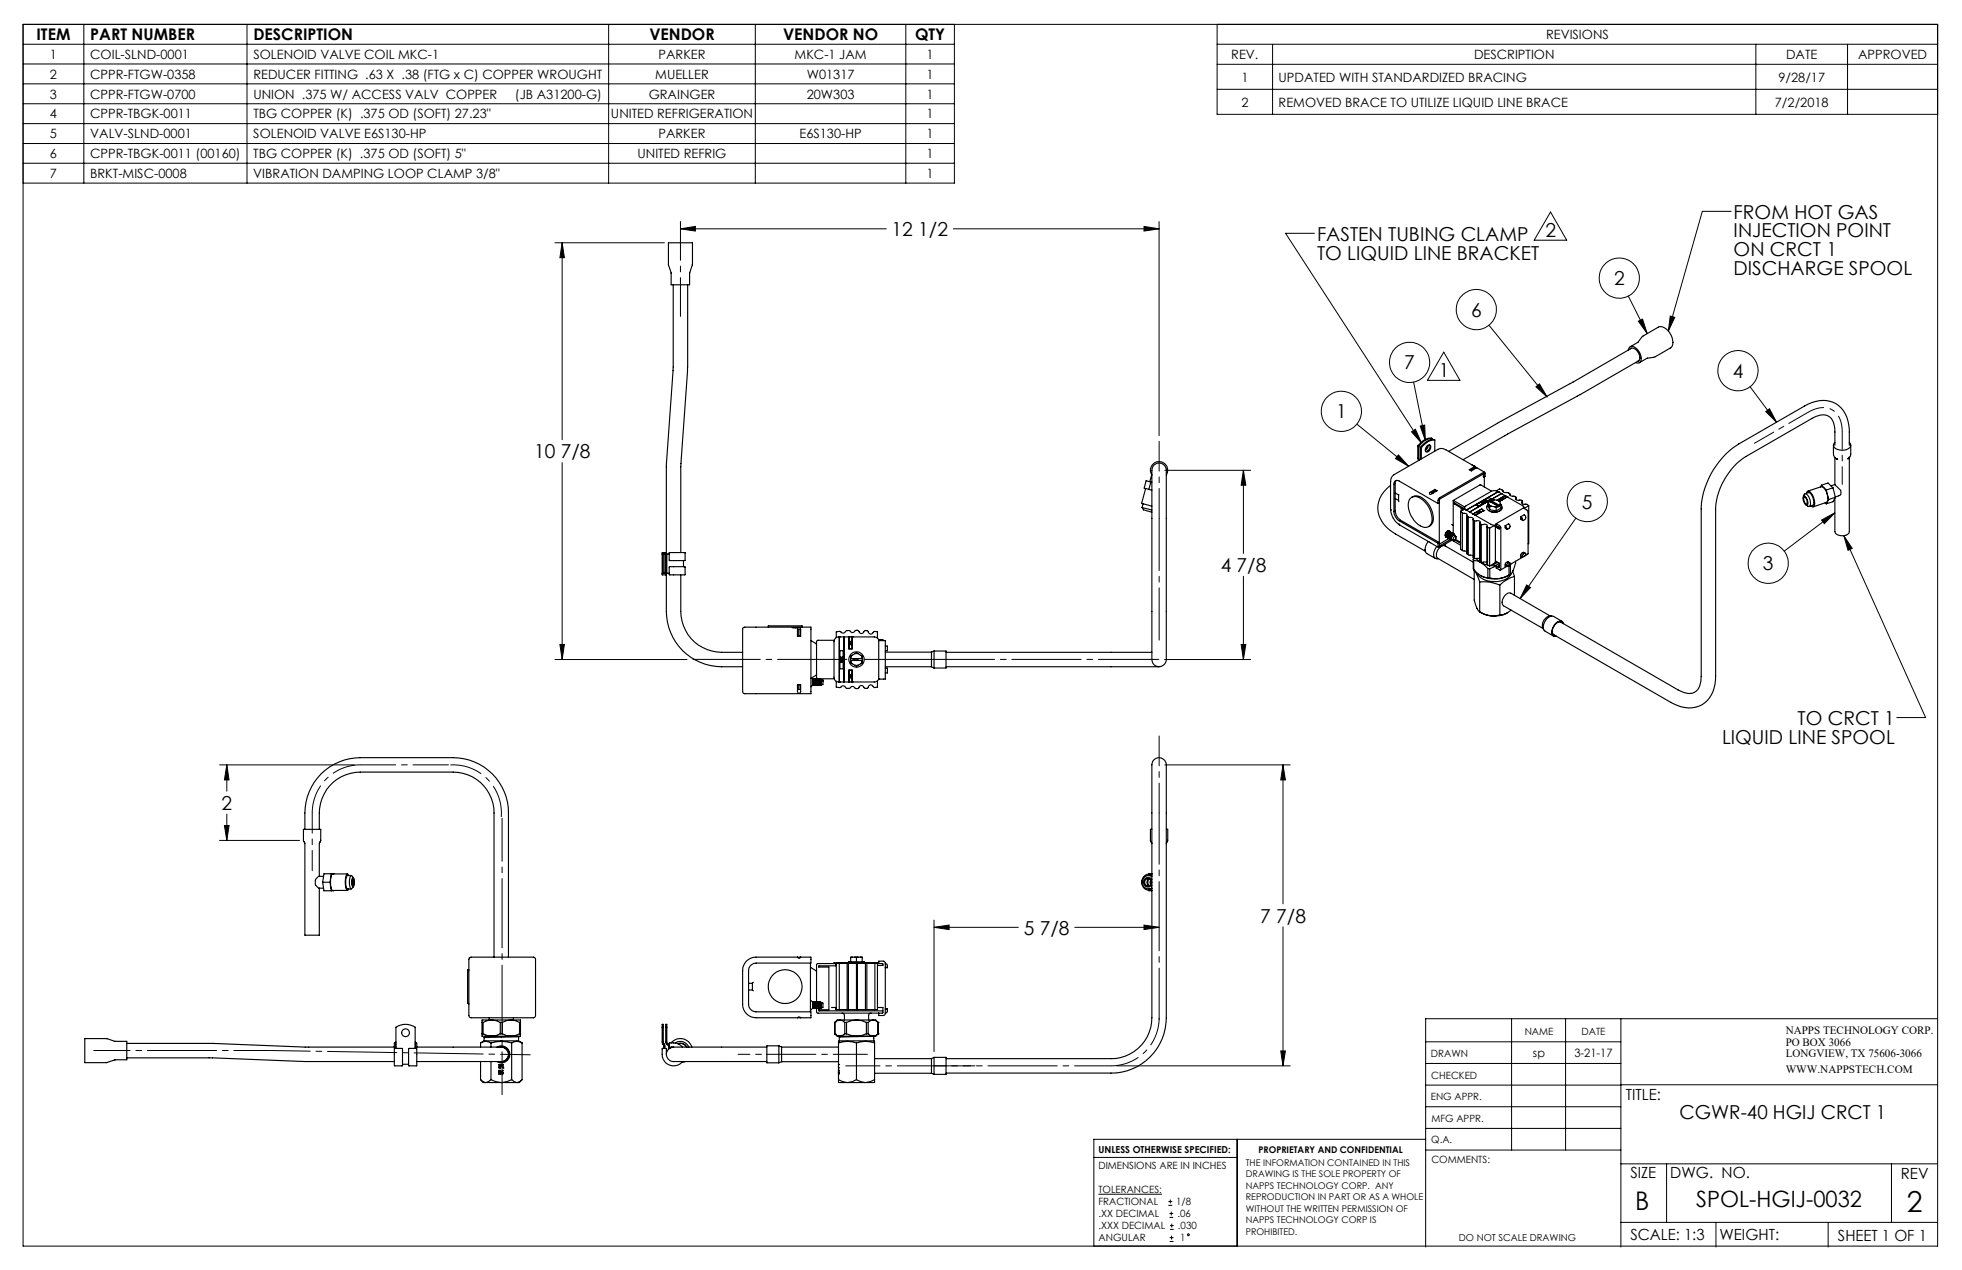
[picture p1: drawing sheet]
<svg xmlns="http://www.w3.org/2000/svg" width="432mm" height="279mm" viewBox="0 0 432 279" stroke-linecap="round" stroke-linejoin="round" font-family="sans-serif">
<g fill="none" stroke="#000" stroke-width=".22">
<path d="M5.1 9.7h204.9M5.1 14.1h204.9M5.1 18.5h204.9M5.1 5.4h421.3v268.7h-421.3zM18.5 5.4v34.9M54.4 5.4v34.9M133.9 5.4v34.9M166.2 5.4v34.9M199.4 5.4v34.9M210 5.4v34.9h-204.9M267.9 5.4v19.8h158.5M267.9 9.7h158.5"/>
<path d="M267.9 19.6h158.5M267.9 14.1h158.5M280.1 9.7v15.5M386.4 9.7v15.5M406.6 9.7v15.5M5.1 22.8h204.9M5.1 27.2h204.9M5.1 31.6h204.9M5.1 35.9h204.9M122.1 53.4h24.1M123.7 53.4l.5 3.3h-1zM123.7 53.4v43.3"/>
<path d="M149.8 50.3h45.3M149.8 50.3l3.2-.5v1zM209.8 50.3h45.3M251.8 49.8l3.3 .5-3.3 .5zM255.1 48.8v47M289.3 51.3h-6.4l30 46.2M341.2 46.6l3.6 6.2h-7.2zM381 46.5h-6.4l-7.4 26.3M317.7 77.5l3.6 6.2h-7.2zM327.7 71.5l12.8 15.8M358.4 65.1l4.1 8.3M360.6 70.7l.9-.5 1 3.2z"/>
<path d="M367.6 69.5l1 .3-1.4 3zM298.6 93.3l11.4 9.3M310.7 95l.8-.6 1.4 3.1zM311.1 84.1l2.6 12.8M312.6 93.7l.9-.2 .2 3.4zM338 85.1l.8-.6 1.7 2.8zM385.2 85.1l5.8 7.8M388.6 90.6l.8-.7 1.6 3zM123.7 101.8v43.3M256.4 103.5h18.8M273.6 103.5v18.2M273.6 103.5l.6 3.3h-1z"/>
<path d="M307.8 100.1l2.2 2.5-2.9-1.7zM346.8 114l-12.3 17.7M400.9 114.4l2.9-1.6-2.3 2.4zM403.8 112.8l-11.1 8.4M405.8 117.9l1.8 2.7-.9 .5zM405.8 117.9l18 40h-6.4M273.6 126.8v18.3M336 128.7l.8 .6-2.3 2.4zM122.1 145.1h29.1M123.2 141.8h1l-.5 3.3zM256.3 145.1h18.9M273.2 141.8h1l-.6 3.3z"/>
<path d="M48.3 168.3h29.7M49.9 168.3l.5 3.3h-1zM49.9 168.3v5.8M49.9 179.1v5.8M256.4 168.3h27.6M282.4 168.3v30.6M282.4 168.3l.5 3.3h-1zM48.3 184.9h17.6M49.4 181.6h1l-.5 3.3zM205.6 202.4v29M205.6 204h18.5M205.6 204l3.3-.5v1z"/>
<path d="M236.5 204h18.6M251.8 203.5l3.3 .5-3.3 .5zM282.4 203.9v30.6M245.8 234.5h38.2M281.9 231.2h1l-.5 3.3zM313.8 238.7h42.9M313.8 234h42.9M313.8 229.2h42.9M332.7 224.1v28.9M344.6 224.1v28.9M356.7 224.1v50.3M356.7 238.7h69.7"/>
<path d="M426.4 224.1h-112.6v50.3M240.7 254.6h31.6M272.3 250.6v23.5M313.8 250.6h-73.1v23.5M313.8 253h42.9M313.8 243.5h42.9M313.8 248.2h42.9M356.7 256h69.7M366.8 256v12.9M416.3 256v12.9M241.7 262.7h14M257.1 265.2h.9"/>
<path d="M257.1 264.3h.9M257.4 267.8h.8M257.4 267h.8M257.4 273.1h.9M257.4 272.3h.9M257.5 270.5h.8M257.5 269.6h.8M257.6 263.9v.9M257.8 266.6v.8M257.8 271.9v.8M257.9 269.2v.9M356.7 268.9h69.7"/>
<path d="M377.6 268.9v5.5M402.3 268.9v5.5"/>
<circle cx="310.2" cy="79.7" r="4.4"/>
<circle cx="324.9" cy="68.1" r="4.4"/>
<circle cx="356.4" cy="61.2" r="4.4"/>
<circle cx="295.2" cy="90.5" r="4.4"/>
<circle cx="382.5" cy="81.5" r="4.4"/>
<circle cx="349.3" cy="110.4" r="4.4"/>
<circle cx="389.2" cy="123.9" r="4.4"/>
<circle cx="261.6" cy="271.7" r=".21"/>
</g>
<path d="M79.3 168.3a10.6 10.6 0 0 0-10.6 10.6M244.5 234.5a10.6 10.6 0 0 0 10.6-10.6" fill="none" stroke="#000" stroke-width=".22" stroke-dasharray="15.2 1.3 1.3 1.3" stroke-dashoffset="8.8" stroke-linecap="butt"/>
<path d="M405.4 95a4.9 4.9 0 0 0-2.9-5.2l-1.1-.1-1.2 .1-2.2 .9" fill="none" stroke="#000" stroke-width=".22" stroke-dasharray="15.2 1.3 1.3 1.3" stroke-dashoffset="11.6" stroke-linecap="butt"/>
<path d="M59.6 231.1h-.1" fill="none" stroke="#000" stroke-width=".22" stroke-dasharray="15.2 1.3 1.3 1.3" stroke-linecap="butt"/>
<path d="M110.3 179.8a10.6 10.6 0 0 0-11.2-11.5" fill="none" stroke="#000" stroke-width=".22" stroke-dasharray="15.2 1.3 1.3 1.3" stroke-dashoffset="8.1" stroke-linecap="butt"/>
<path d="M255.1 178.9v45.4" fill="none" stroke="#000" stroke-width=".22" stroke-dasharray="15.2 1.3 1.3 1.3" stroke-dashoffset="4"/>
<path d="M255.1 97.1v16.9M255.1 161.9v17M116.7 232.1l-16.9-.3" fill="none" stroke="#000" stroke-width=".22" stroke-dasharray="15.2 1.3 1.3 1.3" stroke-dashoffset="8.7"/>
<path d="M172 231.9h18.9M205 234.5h-18.9" fill="none" stroke="#000" stroke-width=".22" stroke-dasharray="15.2 1.3 1.3 1.3" stroke-dashoffset="7.7"/>
<path d="M205.6 145.1h-.6M171.4 231.9h.6M205.6 234.5h-.6" fill="none" stroke="#000" stroke-width=".22" stroke-dasharray="15.2 1.3 1.3 1.3"/>
<path d="M162.5 231.9h8.9M214.6 234.5h-9" fill="none" stroke="#000" stroke-width=".22" stroke-dasharray="15.2 1.3 1.3 1.3" stroke-dashoffset="12.6"/>
<path d="M20.6 231.1h38.9M205.6 234.5h38.9" fill="none" stroke="#000" stroke-width=".22" stroke-dasharray="15.2 1.3 1.3 1.3" stroke-dashoffset="7.2"/>
<path d="M255.1 114v26.8" fill="none" stroke="#000" stroke-width=".22" stroke-dasharray="15.2 1.3 1.3 1.3" stroke-dashoffset="3.7"/>
<path d="M205 145.1h-52.5" fill="none" stroke="#000" stroke-width=".22" stroke-dasharray="15.2 1.3 1.3 1.3" stroke-dashoffset=".4"/>
<path d="M255 145.1h-49.4" fill="none" stroke="#000" stroke-width=".22" stroke-dasharray="15.2 1.3 1.3 1.3" stroke-dashoffset="1.9"/>
<path d="M149.8 48.7v20.9" fill="none" stroke="#000" stroke-width=".22" stroke-dasharray="15.2 1.3 1.3 1.3" stroke-dashoffset="6.7"/>
<path d="M405.4 106.5v-11.5" fill="none" stroke="#000" stroke-width=".22" stroke-dasharray="15.2 1.3 1.3 1.3" stroke-dashoffset="11.4"/>
<path d="M398 90.7l-11.9 6.8" fill="none" stroke="#000" stroke-width=".22" stroke-dasharray="15.2 1.3 1.3 1.3" stroke-dashoffset="10.3"/>
<path d="M68.7 191.6v-12.7" fill="none" stroke="#000" stroke-width=".22" stroke-dasharray="15.2 1.3 1.3 1.3" stroke-dashoffset="10.8"/>
<path d="M79.3 168.3h19.4" fill="none" stroke="#000" stroke-width=".22" stroke-dasharray="15.2 1.3 1.3 1.3" stroke-dashoffset="7.4"/>
<path d="M59.6 231.1l40.2 .7" fill="none" stroke="#000" stroke-width=".22" stroke-dasharray="15.2 1.3 1.3 1.3" stroke-dashoffset="6.6"/>
<path d="M110.5 240.8v-60.8" fill="none" stroke="#000" stroke-width=".22" stroke-dasharray="15.2 1.3 1.3 1.3" stroke-dashoffset="5.8"/>
<g fill="#000">
<path d="M360.6 70.7l.9-.5 1 3.2zM338 85.1l.8-.6 1.7 2.8zM336 128.7l.8 .6-2.3 2.4zM388.6 90.6l.8-.7 1.6 3zM400.9 114.4l2.9-1.6-2.3 2.4zM307.8 100.1l2.2 2.5-2.9-1.7zM367.6 69.5l1 .3-1.4 3zM405.8 117.9l1.8 2.7-.9 .5zM312.6 93.7l.9-.2 .2 3.4zM310.7 95l.8-.6 1.4 3.1z"/>
<path d="M282.4 168.3l.5 3.3h-1zM281.9 231.2h1l-.5 3.3zM251.8 203.5l3.3 .5-3.3 .5zM205.6 204l3.3-.5v1zM149.8 50.3l3.2-.5v1zM251.8 49.8l3.3 .5-3.3 .5zM273.6 103.5l.6 3.3h-1zM273.2 141.8h1l-.6 3.3zM123.7 53.4l.5 3.3h-1zM123.2 141.8h1l-.5 3.3zM49.9 168.3l.5 3.3h-1zM49.4 181.6h1l-.5 3.3z"/>
</g>
<g fill="none" stroke="#000" stroke-width=".25">
<path d="M147.1 53.4h5.3v4.7l-.6 1.9v2.7h-4.1v-2.7l-.6-1.7zM148.2 62.7v18.1l-1.6 21.6v19.5M151.3 62.7v19l-1.5 21v18.9M358.4 77v-.2a.87 .87 0 0 1 .7-.6 .87 .87 0 0 1 .8 .3 2.69 2.69 0 0 1 1.1 3 .77 .77 0 0 1-1.1 .3M358.9 76.7a1.7 1.7 0 0 1 2 1.6 .95 .95 0 0 1-.4 1.2M359.1 76.6a619 619 0 0 1-28.8 16.1l-11.5 6.6M360.5 75.3l1-1.3 3.5-2a2.55 2.55 0 0 1 2.8 1.8l.2 .5a1.89 1.89 0 0 1-.4 2.3l-3.3 1.9M360.5 75.3l-1.7 1M360.7 79.3a689.3 689.3 0 0 1-28.9 16.2l-9.8 5.6M362.5 78.8l-1.7 1M364.2 78.5l-1.7 .3M312 98.1v2.7l.2 .5"/>
<path d="M312 98.1l.2 .1M312.2 98.2l.1 3M312.6 98.4l.2 .1M312.6 98.4v2.7M312.8 98.5v2.5M314 98.1l.7-.2a.99 .99 0 0 1-.8 1.5 .89 .89 0 0 1 .1-1.3zM314.1 98.1l-.4 .7M314.3 97.9l-.2 .7-.4 .5M314.6 97.9a1.08 1.08 0 0 1-.8 1.4M315.2 96.5a3.5 3.5 0 0 0-3 1.7M315.2 96.5a2.85 2.85 0 0 0-2.8 1.2l-.4 .4M315.2 96.5v.2"/>
<path d="M315.8 96.8a3.5 3.5 0 0 0-3 1.7M315.8 96.8a2.83 2.83 0 0 0-2.9 1.2l-.3 .4M315.8 96.8v2.4M316.5 98.8l-9.7 5.6M316.5 98.8l.9-.1 .7 .2 6.3 3.7M403.5 98v1.9a1.15 1.15 0 0 0 .9 1.1l-.2-.1M403.8 98v-3a3.6 3.6 0 0 0-1.7-3.6l-1.3-.1-1.7 .6-14.9 8.5a15 15 0 0 0-6.6 11.6v36.8a6.4 6.4 0 0 1-4.4 6.8 7.5 7.5 0 0 1-5.5-1.1l-25.9-14.9M403.8 97.3a.91 .91 0 0 0-.2 1.1 .91 .91 0 0 0 .9 .5 2.11 2.11 0 0 0 2.8-.9l-.3-.7M407 98a15.9 15.9 0 0 0-.5-6.2 5.6 5.6 0 0 0-7.8-3.2l-1.5 .7-14.5 8.4a18 18 0 0 0-8.3 14.3v36.8a3.6 3.6 0 0 1-1.8 3.7h-1.4l-1.9-.7-25.9-15M407.3 98v1.9a1.06 1.06 0 0 1-.7 1M251.4 111.7l2.1 .5M251.4 111.7l.3 .5 1.8 .5"/>
<path d="M251.6 110.8l-.2 .9M252.1 107.5l-.9 3.2 2.3 .7M252.8 107.7l.7 .1M253.3 106l-1.1-.2-.4 1.6 1 .3M253.3 106l-.5 1.7M253.3 106l.2 .1M254 102.3a1.64 1.64 0 0 1 2-.2 1.64 1.64 0 0 1 .7 1.9v39.7a3.1 3.1 0 0 1-.7 2.7 1.63 1.63 0 0 1-1.9 0 1.63 1.63 0 0 1-.6-1.8v-39.7a3.4 3.4 0 0 1 .5-2.6zM256.7 104.5a1.9 1.9 0 0 0-1.6-2.9 1.9 1.9 0 0 0-1.6 2.9l-.5 1.5M306 106.8a5.8 5.8 0 0 0-.3 9.7l8 4.7M306 106v6l.2 .2M306.1 112a4.3 4.3 0 0 0 1.9 3.5M306.8 104.4l-.1 .1a1.62 1.62 0 0 0-.6 1.5"/>
<path d="M307.1 109.7l.7 .4 .1 .3M307.1 108.4l.7 .5M307.3 105.7l-.2 .7v6a2.71 2.71 0 0 0 1.1 2l8.6 5M307.8 108.9v1.2M307.9 108.8l-.1 .1M307.9 115.3l.1 .2M308 115.5l8.6 4.9M310.3 109.7a1.74 1.74 0 0 1 2.5 0 5.4 5.4 0 0 1 2.3 5.3 1.53 1.53 0 0 1-2.5 .7 5.3 5.3 0 0 1-2.5-5.7zM310.7 109.4a2.48 2.48 0 0 1 3.3 1 5.3 5.3 0 0 1 1.3 4.5 1.5 1.5 0 0 1-.9 1M312.2 101.3h.1M314.4 119.1a2.07 2.07 0 0 0-.4 2.7l1.9 1M314.6 108.4l1.2-.7 .5 .2-1.3 .8a.25 .25 0 0 1-.4 0 .25 .25 0 0 1 0-.3z"/>
<path d="M315.1 108.3l.3 .1zM315.8 107.7l.1 .2M315.9 107.9l-.8 .4M315.9 107.9l.3 .1M316.5 110.8l-8.6-5a.72 .72 0 0 0-.8 0 .72 .72 0 0 0-.3 .7v6.1a2.57 2.57 0 0 0 1.1 2l8.6 4.9M316.8 110.6v8.7M316.8 119.4l-.3 .1M317.9 119.8l.3 .4M318.2 117.1l.4-.3h.2a.82 .82 0 0 0-.6 1.3l-.1-.3zM318.3 118.1l-.1 .1M318.3 118.2h.1M318.6 117l-.4 .8"/>
<path d="M318.7 118.4h.1M318.7 117a.84 .84 0 0 0-.3 1.2M318.7 117a.77 .77 0 0 0-.3 1.2M318.8 117.1l-.4 .4-.1 .4M318.8 117.1h.4a.78 .78 0 0 0-.7 1.2 .78 .78 0 0 1 .3-1.2zM318.8 116.8h.1M318.9 116.9l-.3 .1 .2-.1M318.9 118.5l-2.1 1.2M318.9 117.2l-.3 .2-.1 .6M318.9 117.2a.84 .84 0 0 0-.2 1.2M319 116.9l-.3 .1M319 116.8v.1"/>
<path d="M319 116.9h.1M319.1 117.2a.83 .83 0 0 0-.3 1.3M319.1 117.2l-.3 .3-.1 .5M319.1 118.6h.1M319.2 117.3l-.3 .3-.1 .5M319.3 117.3a.73 .73 0 0 0-.2 1.3M319.3 117.3a.77 .77 0 0 0-.3 1.2M319.3 117.1l-.4 .1M319.3 118.7l-2.5 1.4v-.7M319.3 117.1h.1M319.3 117.4l-.3 .4-.1 .5M319.4 117.2a.75 .75 0 0 0-.8 .3 .75 .75 0 0 0 .1 .9"/>
<path d="M319.4 117.4a.75 .75 0 0 0-.2 1.2M319.4 117.4a.84 .84 0 0 0-.3 1.2M319.4 117.2a.78 .78 0 0 0-.6 .5 .78 .78 0 0 0 .1 .8h.1M319.4 117.2h-.3M319.4 117.2v.1M319.4 117.2l.1 .1M319.4 117.2h.1M319.5 115.4l.3 .2M319.5 117.5l-.3 .4-.1 .5M319.5 117.2h.1M319.5 118.7h.1M319.5 117.3h-.2"/>
<path d="M319.5 117.3h.2M319.5 117.5l-.1 .2M319.6 117.5a.72 .72 0 0 0-.2 1.2 .58 .58 0 0 1-.4-.5 .58 .58 0 0 1 .4-.5M319.7 117.3l-.3 .1M319.7 118.8l-2.9 1.6-.3-.1v-.8M319.7 117.3v.1M319.8 117.7a.66 .66 0 0 0-.3 1M319.8 117.4l-.2 .1M319.8 117.4l-.4 .3M319.8 117.6a.75 .75 0 0 0-.5 1M319.8 117.7a.65 .65 0 0 0-.2 1l.4 .1M319.8 117.4h.1"/>
<path d="M319.8 117.4v.2M319.8 117.4l.1 .1M319.8 110.1l2.6 1.4M319.8 118.8l.1 .2 1.6 .9M319.8 110.1v7.3M319.9 117.5a.72 .72 0 0 0-.4 1.2M319.9 117.5l.4 .5M319.9 117.5h-.1M319.9 117.5h.1M320 117.5l-.2 .2M320 117.6a.66 .66 0 0 0-.6 .5 .66 .66 0 0 0 .2 .6M320 117.7h-.2"/>
<path d="M320 117.5l-.1 .1M320 117.7h.1M320 117.6v.1M320 110.8l.1-.1 2.2 1.2M320 110.8l1.6 1M320.1 117.7v.1M320.1 117.7h.1M320.1 118.8l1.4 .7M320.1 117.7l.3 .3M320.2 110.7l-.2 .1M320.3 118.6l1.2 .7M320.3 118a.46 .46 0 0 0-.4 .3 .46 .46 0 0 0 .1 .5l.3-.2 .1-.6"/>
<path d="M320.3 118v.1l.1-.1M321.5 112.5l.3 .3M321.5 112.5v8.3l.3 .3M321.6 111.8v.6M321.8 111.7l-.2 .1M321.8 112.8l.1 .1a.61 .61 0 0 1 .9 .6l.1 .1M321.8 112.8v8.3M321.9 111.7v.6M322.3 111.7v.3l-.8 .5M322.7 112.2h.1M322.7 112.2l.7 .4M322.8 113.5l.1 8.4"/>
<path d="M322.9 113.6l.2 .1M322.9 113.6v8.3M323.1 113.7l.4 .1a.63 .63 0 0 1 .8 .6v.1M323.1 113.7v8.3M323.4 103.3l1.1-.6 .5 .2-1.2 .7zM323.4 112.6h.1M323.5 112.6l4.8 2.8 1 .1M323.5 112.6h.1M323.9 102.2l.9 .6M324.2 114.3v8.4l.1 .1M324.2 113.1h.1M324.3 114.5h.1"/>
<path d="M324.3 114.5v8.3M324.4 102.6h.1M324.4 114.5h.1M324.4 114.5v8.3M324.5 114.5l.4 .1a.47 .47 0 0 1 .6-.1 .47 .47 0 0 1 .2 .6l.1 .2M324.5 114.5v8.3M324.7 113.4h.1M324.8 103l-.3-.1-.9 .6M324.9 111.1h.1M324.9 111.1l.5 .3M325 112.8h.1M325 112.8h.4"/>
<path d="M325 102.9l1.7 1M325.1 112.7l.1 .1M325.1 112.7h.1M325.2 112.8h.1M325.2 112.7h.1M325.2 112.8v.1M325.2 112.7v.1M325.2 112.9h.1M325.3 112.8v.1M325.3 112.6v.1M325.3 112.6h.1M325.3 112.7h.1"/>
<path d="M325.3 112.6h.2M325.3 112.7l.1 .1M325.3 112.6h.5M325.3 112.6l.2 .1M325.4 112.8h.1M325.4 111.4h.1M325.4 112.7h.1M325.4 112.7v.1M325.4 112.8l-.1 .1M325.5 112.5l.1 .2M325.5 112.5v.1M325.5 112.5h.1"/>
<path d="M325.5 112.6h.1M325.5 112.7h.1M325.6 112.6h.2M325.6 112.6v.1M325.6 112.7h.1M325.6 112.6h.1M325.7 115.1l.1 8.4M325.7 112.6h.1M325.8 112.6h.1M325.8 112.6h-.1M325.8 115.3l.2 .1M325.8 115.3v8.2"/>
<path d="M326 115.4h.4a.5 .5 0 0 1 .6-.1 .5 .5 0 0 1 .2 .6l.2 .1M326 110.6h.1M326 115.4v8.3M326 110.6h.2M326 112h.1M326 112l-1.8 1.1M326 112l.6 .3M326.1 110.5h.1M326.1 110.5l.1 .1M326.2 110.6h.1M326.2 110.6v.1M326.2 110.5l.2 .1"/>
<path d="M326.2 110.7h.1M326.2 110.5h.1M326.2 110.4h.1M326.2 110.5h.2M326.2 110.4h.2M326.2 110.6l.1 .1M326.2 110.4h.3M326.3 110.5h.1M326.3 110.6h.1M326.3 110.7h-.1M326.4 110.5h.1M326.4 110.5h-.1"/>
<path d="M326.4 110.6h.1M326.4 110.3h.1M326.4 110.3l.1 .2-.3-.1M326.4 110.3l.1 .3M326.4 110.3h.2M326.5 110.4h.1M326.5 104.3l.1 .7M326.5 110.3h.1M326.5 110.3l.2 .2M326.5 110.5h.2M326.5 110.5v.1M326.5 112.3h.1"/>
<path d="M326.5 110.5h.1M326.6 105l.2-.2-.1-.9-9.9 5.6-.3 .4v.9M326.6 105l-.1-.8-9.7 5.6v.8l-.3 .2M326.6 112.3l-1.9 1.1M326.6 110.2h.1M326.6 110.2v.1M326.6 110.2h.2M326.6 110.3h.1M326.6 110.5h.1M326.6 110.2l.1 .1M326.7 104.9v2.2M326.7 110.3h.1"/>
<path d="M326.7 110.4h.1M326.8 110.1h.1M326.8 110.1v.1h-.2M326.8 110.1l.1 .2M326.8 110.2h.1M326.8 110.3h.1M326.8 110.2h.3M326.9 110.2h.1M326.9 110.2h.2M326.9 110.2v.1M326.9 110.3h.1M327 110.2h.1"/>
<path d="M327.2 111.7a2.01 2.01 0 0 0 3.3 .3l.1-.3M327.2 115.9v8.3l.2 .1M327.4 116l.4 .2M327.4 116v8.3M327.5 111.1l-.3 .4M327.5 111.1l-.3 .5M327.5 110.6v.7l.4 .8M327.5 110.6l.1 .1M327.6 110.7l.2 .4M327.7 112.4h.1M327.7 110.3l-.1 .4M327.7 110.3l1.9 1"/>
<path d="M327.7 110.3l-.2 .3M327.8 111.1l.4 .3M327.8 111.1l.1 .3M327.8 116.2v8.3M327.9 112.1l1.4 .3M327.9 111.4v.7M328.2 110.3l1.8 1.1M328.2 110.3l-.2 .1M328.2 110.1l1.8 1.1M328.2 110.1v.2M328.2 109.7h.1M328.2 109.7l-2.8 1.7"/>
<path d="M328.2 109.7l-.5-.2-2.8 1.6M328.2 111.4h-.3M328.2 111.4l.7 .1M328.3 108.1l-2.6-1.4-5.9 3.4M328.3 110.1h-.1M328.9 110l-.6 .1M328.9 110l.7 .1M328.9 111.5l.4 .1M329.1 115.7v8.1l-1.3 .7M329.1 115.8l.9 .5M329.3 115.2l.8 .5 .2 .3v9.4h-.2l-.8-.4v-.4M329.3 115.6l.6 .4 .1 .4-.9-.5"/>
<path d="M329.3 115.2l6-3.4 .8 .5 .2 .3v9.2l-6.1 3.6M329.3 115.6l-.5 .1-1 .5M329.3 111.6v.8M329.3 115.2v.4M329.3 108l.7-.4 .7 .2 .1 .2M329.5 111.4l-.6 .1M329.5 111.4l-.2 .2M329.6 110.1l.4 .2M329.6 111.3l-.1 .1M329.6 111.3v.2l.4-.1M329.7 108.2a1.64 1.64 0 0 0-1.5-.1l-5.6 3.2a.49 .49 0 0 0-.3 .5 .49 .49 0 0 0 .4 .4M329.7 108.2h.1"/>
<path d="M329.7 108.2l-7 4M329.7 108.2l.7 .4M330 111.2v.2M330 110.3l.2 .4M330.1 111.1l-.1 .1M330.1 109.8h.1M330.1 109.8h.2M330.2 110.7l-.1 .4M330.2 110.7l.1 .3M330.3 109.7h.1M330.3 109.7v.1M330.3 111.1l.3 .5"/>
<path d="M330.3 109.8h.1M330.3 111v.8l-1 .6M330.3 111l-.2 .1M330.3 109.8l.1 .1M330.3 109.7h.2M330.3 109.7l.2 .1M330.4 109.9h.1M330.4 108.6h.1M330.4 109.6h.1M330.4 108.6l.8 .4M330.4 108.6l-6.9 4M330.4 108.6l-7 4"/>
<path d="M330.4 109.6l.1 .1M330.5 109.7h.1M330.5 109.6h.1M330.5 109.6h.2M330.5 109.6h-.1M330.5 109.6v.1M330.5 111.9a2.03 2.03 0 0 1-2.4 .7M330.5 109.9h.1M330.5 109.8h.1M330.5 109.9l-.2-.1 .1 .1M330.5 109.8v.1M330.5 109.7l.1 .1"/>
<path d="M330.5 109.7h.2M330.6 109.7v.1M330.6 109.7h.1M330.6 109.8h.1M330.6 109.5h.1M330.6 109.5l.1 .1M330.6 109.5l.3 .1M330.7 109.6h.1M330.7 109.7h.1M330.7 109.6v.1M330.8 108a.89 .89 0 0 0 1 .4l.4 .1a.67 .67 0 0 0 1 .6l.5 .4a.4 .4 0 0 0-.1 .5 .4 .4 0 0 0 .6 .1h.6a.24 .24 0 0 1 .2 .1 .24 .24 0 0 1-.1 .3 .68 .68 0 0 0 1 .4l.5 .4M330.8 109.7h.1"/>
<path d="M330.8 108v.1M330.9 109.6h.1M330.9 109.6l-.1 .1M331.2 109l4 2.3 .3 .3v.3M331.2 109h.1M331.2 109l-1.7 1.1M331.3 115.7v.5l.3 .2M331.3 115.7h.1M331.3 115.7l.7-.4a.58 .58 0 0 1 .1 .9l-.5 .2zM331.7 109.3h.1M331.7 109.3l-1.7 1M332.3 108.7v.2"/>
<path d="M333.7 109.5v.4M334.7 113.7v.5l.4 .3M334.7 113.7l.8-.5a.67 .67 0 0 1 0 1.1l-.4 .2-.2-.7zM335.1 110.3v.5M335.5 111.7v.2M336.4 111.3l-.9 .5M336.4 111.3v8.3h-.1M396.9 109.3l.3-.7a2.06 2.06 0 0 1 1.2 2.5l-.4 .3-.5-.3M396.9 109.2l.2-.1a1.65 1.65 0 0 1 .7 2l-.2 .1a1.72 1.72 0 0 1-.7-2zM397.1 109.4a.98 .98 0 0 1 .4 1.5l-.5-.9zM397.3 108.6l.7-.2a2.16 2.16 0 0 1 1.2 2.4l-.2 .4-.8 .2M397.6 108.5l.2-.4a1.38 1.38 0 0 1 1.3 1.3l.2 .9a.96 .96 0 0 1-.4 1.2l-.4-.2"/>
<path d="M397.9 108.1l3-1a3.1 3.1 0 0 1 1.3 3.2l-3.2 1.2M400.9 106.8l-.3 .3M400.9 106.8l1 1M400.9 106.8l1.4-.5 1.1 1M401.7 110.6l.2 .2M401.9 107.8l.5 2.1M402.4 109.9l-.5 .9M403.4 107.3l-1.5 .5M403.4 107.3l.5 2.1M403.8 100.6v6M403.8 106.6l-.9 .3M403.9 106.6v.2a2.17 2.17 0 0 1 1.3 1.6l-.1 .5-1.2 .4"/>
<path d="M403.9 109.4l-1.5 .5M403.9 109.4l-.5 1-1.5 .4M404.2 100.9h.1M406.6 100.9h.1M407 100.5l-.2 .3M407 100.6v16.3a1.81 1.81 0 0 1-2.8 .7l-.4-.7v-7.3M145.7 121.9v4.2M145.7 126.1l.1 .4h.8M145.7 126.1h.3M145.7 121.9h.3M146 121.9v4.2M146 121.9h.3v4.2h-.3"/>
<path d="M146.6 126.5h.1M146.6 121.6h.1M146.6 126.1v8.4a12.2 12.2 0 0 0 12.2 12.2h4.6M146.6 121.6h-.9v.3M146.6 126.4v.1M146.8 121.9v4.2M146.8 121.9h-.3v4.2h.3M146.8 126.1h.5M146.8 121.9h.5M147.3 124.7h3.5v1.7l-3.4 .1zM147.3 121.6h3.4l.1 1.7h-3.4zM149.8 126.5v8a9 9 0 0 0 9 9h4.6"/>
<path d="M150.4 123.3v1.4M163.6 138.1l.2-.1h14.7v14.6h-13.9a.9 .9 0 0 1-1.1-.3l-.1-13.9zM169.1 138v-.3h7.4v.3M174.4 138.1h.8M175.2 138.1h.1M175.6 138.1a.35 .35 0 0 1 .4 0 .35 .35 0 0 1 .2 .3v1.5h-.7v-1.5zM175.7 139.9v-1.4h.4v1.4M316.2 120.2a1.81 1.81 0 0 0-.2 2.7h.6M317.1 120.2a2.07 2.07 0 0 0-.8 2.5l8.1 4.8M317.3 120.1h.7l6.2 3.6M321.8 121.1l1 .3M322.9 121.9l.2 .1"/>
<path d="M323.1 122l1.1 .3M324.2 123l.1 .3M324.2 123l.1 2.3M324.3 122.8h.1M324.3 125.3l1.6 1.3M324.3 123.3l.8 .1 .8 .4M324.3 123.3v2M324.3 122.7l-.1 .3M324.4 122.8h.1M324.5 122.8l.4 .1M324.9 122.9l.8 .1M324.9 122.9l1 .9"/>
<path d="M325.2 126.2a4.4 4.4 0 0 0 4.9 1.6 3.2 3.2 0 0 0 2.5-1.6M325.6 128l-.8-2.1-.4-.4v6.5l.6 1.8 .6 .8M325.6 128a8.7 8.7 0 0 1 4.5 .7M325.6 134.6l2.1 .8M325.6 134.6l1.2 .6 .9 .2M325.6 128v6.6M325.8 123.5l.2 .2M325.9 123.8l1.5 1.3M325.9 123.8l1.4 .5M325.9 126.6l.8 .4 .7 .1M325.9 126.6a6.5 6.5 0 0 0 4.1 .7M326 123.7l.8-.1 .4 .2"/>
<path d="M327.4 124.3l.4 .2M327.4 125.1h.5M327.4 127.1l.5 .1M327.4 125.1v2M327.7 135.4l.3 .1M327.9 127.2l2.1 .1M327.9 125.1v2.1M328 124.4l1.2 .1M328.6 124.1l.8 .4M329 123.9l1 .6M329.1 123.4l.9 .5-.1 1-.6-.3M329.1 123.5l.9 .5"/>
<path d="M329.3 124.6l-1.4 .5M329.4 124.5l.6 .3M329.4 124.5l-.1 .1M330.1 135.3l-1 .2h-1.1M330.1 128.7v6.6M331.6 126.8h.1M331.6 134.9l-.8 .3-.7 .1M331.6 134.9a5.8 5.8 0 0 1-3.6 .6M331.9 124.5h.2M332.1 126.5l-2.1 .8M332.1 124.5v2M332.2 123.8l-.4-.2-.4 .3-.1 .7h.2l.3-.7 .5-.1v.4l-.8 .4"/>
<path d="M332.2 126.4l-1.2 .6-1 .3M332.4 124.3l-.3 .2M332.4 126.3l-.3 .2M332.4 124.3v2M332.5 124.1l-.1 .2M332.6 134.2l-1 .7M332.9 125.7l.4 1.1M333.3 126.8a7.9 7.9 0 0 0-3.2 1.9M333.3 126.8v4.2M333.6 123.5v.4a4.5 4.5 0 0 1-1.2 2.4M335.7 121.7l-.4-.2-.5 .3-.1 .8h.3l.1-.6 .5-.3 .2 .1v.3l-.8 .5M341.2 135.5l-8.7-5a1.89 1.89 0 0 0-1.7 2.6l8.8 5.2"/>
<path d="M341.5 135.5a2 2 0 0 0-1.7 3.1M341.6 139l.1 .4 .4 .3M342.8 136.9l.5-.1 .4 .2M343.8 136.7l-1.9-1.1a2.12 2.12 0 0 0-2.2 2.2 .95 .95 0 0 0 .3 1.1l1.9 1M344 137.2a.85 .85 0 0 0-1.5-.1l-.5 .7a1.3 1.3 0 0 0 .2 2.1h.2M344.1 137.2a.89 .89 0 0 0-.8-.6 .89 .89 0 0 0-.8 .5 2.08 2.08 0 0 0-.6 2.8l.6 .1M175.5 150.6h.7v1.5a.35 .35 0 0 1-.3 .4 .35 .35 0 0 1-.4-.4zM175.7 150.6v1.1h.4v-1.1M178.5 140.9l1.2 .7v.2M178.6 149.2l.3 .3M178.8 149.5v.6M178.8 150.1v.6"/>
<path d="M178.8 149.5l.1 .6M178.8 150.1l.1 .7M178.8 150.8l-.3 .3M178.8 150.7l.1 .1M178.9 150.8h.1M178.9 149.5h.1M178.9 149.5v.6M178.9 150.1l.1 .6M178.9 149.7v.4M178.9 149.5l.1 1.2M179 150.7l-.1 .1M179 149.4l-.1 .1"/>
<path d="M179 149.4v.7M179 149.4h.1M179 150.7h.1M179 149.4l.1 .1M179 150.7l.1 .1M179 150.1l.1 .7M179.1 149.5l.1 1.2M179.1 150.8h.1M179.1 149.5h.1M179.2 150.7l-.1 .1M179.2 149.4l-.1 .1M179.2 149.4v.7"/>
<path d="M179.2 149.4h.1M179.2 150.7h.1M179.2 149.4l.1 .1M179.2 150.7l.1 .1M179.2 150.1l.1 .7M179.3 149.5l.1 1.2M179.3 150.8h.1M179.3 149.5h.1M179.4 150.7l-.1 .1M179.4 149.4l-.1 .1M179.4 149.4l.1 .7M179.4 149.4h.1"/>
<path d="M179.4 150.7h.1M179.4 149.4l.1 .1M179.4 150.7l.1 .1M179.5 150.1v.7M179.5 149.5l.1 1.2M179.5 150.8h.1M179.5 149.5h.1M179.6 149.4l-.1 .1M179.6 150.7l-.1 .1M179.6 149.4v.1M179.6 149.4h.1M179.6 150.7h.1"/>
<path d="M179.6 149.4l.1 .1M179.6 150.7l.1 .1M179.6 149.5l.1 .1M179.6 149.6l.1 .5M179.6 149.5h.1M179.7 149.6v.5M179.7 149.5v.1M179.7 150.1v.7M179.7 148.4l-1.2 .8M179.7 149.5l.1 1.2M179.7 150.8h.1M179.7 149.5h.1"/>
<path d="M179.8 149.4l-.1 .1M179.8 150.7l-.1 .1M179.8 149.4v.1M179.8 149.4h.1M179.8 150.7h.1M179.8 150.7l.1 .1M179.8 149.4l.1 .1M179.8 149.5v.2M179.8 149.5h.1M179.8 149.5l.1 .1M179.8 149.7h.1M179.9 149.7v.4"/>
<path d="M179.9 149.7h.1M179.9 150.1l.1 .7M179.9 150.1v.7M179.9 149.5v.1M179.9 150.8h.1M179.9 149.5h.1M179.9 149.6h.1M180 149.7v1M180 149.5v.1M180 149.7h.1M180 149.7l.1 1M180 150.7v.1"/>
<path d="M180 149.4v.1M180 149.4h.1M180 150.7h.1M180 149.4l.1 .1M180.1 150.7v.1M180.1 149.4v.1M180.1 149.7v.4M180.1 149.5l-.1 .1M180.1 149.5h.1M180.1 149.5v.1M180.1 149.7h.1M180.1 150.1l.1 .7"/>
<path d="M180.1 150.1v.7M180.1 150.8h.1M180.1 149.6h.1M180.2 149.7v1M180.2 149.5v.1M180.2 149.7h.1M180.2 149.7l.1 1M180.2 149.7l.1 .1M180.2 150.7v.1M180.2 149.4v.1M180.2 149.4h.1M180.2 150.7h.1"/>
<path d="M180.3 150.7v.1M180.3 149.4v.1M180.3 149.8v.3M180.3 149.5l-.1 .1M180.3 149.5v.1M180.3 149.8h.1M180.3 150.1l.1 .6M180.3 150.4v.4M180.3 149.8v.6M180.3 150.1v.3M180.3 150.8h.1M180.3 149.5h.1"/>
<path d="M180.3 149.6h.1M180.4 149.8v.9M180.4 149.5v.1M180.4 149.8h.1M180.4 149.8v.3M180.4 149.4v.1M180.4 150.7v.1M180.4 149.8l.1 .3M180.4 150.1l.1 .6M180.4 150.7h.1M180.4 149.8h.2M180.4 149.5h.1"/>
<path d="M180.5 150.7h.1M180.5 150.1v.6h.2M180.5 149.4l-.1 .1M180.5 149.4l.1 .1M180.5 149.4v.1M180.5 149.5l.1 .1M180.6 149.8v.3M180.6 149.5v.1M180.6 149.5h.1M180.6 149.8h.1M180.6 149.6h.1M180.6 150.1l.1 .6"/>
<path d="M180.6 149.8l.1 .3M180.6 149.5l.5 .2M180.6 149.6l.5 .1M180.7 150.1v.6M180.7 149.8v.3M180.7 150.1v.5M180.7 150.7h.1M180.7 149.8l.4 .1M181.1 149.9v.7l-.4 .1M181.1 149.7v.2M183.6 140.9h-3.7l-.2 .2v7.9l.4 .3h3.5M184 140.3l.1-1.3a1.07 1.07 0 0 1 1.4 .3l.3-.1a.8 .8 0 0 1 .9-.5h.2a.76 .76 0 0 0 .7 .5 .76 .76 0 0 0 .7-.5h.6a.69 .69 0 0 0 .7 .7 .69 .69 0 0 0 .7-.7l.7 .2a.66 .66 0 0 0 .6 .6 .66 .66 0 0 0 .7-.5h.8v1.4"/>
<path d="M184.7 150h.1M184.7 140.1h.1M184.7 140.1v9.9M184.9 143.2h.7v3.9h-.7zM185 144.6h.1M185 145.5h.4l-.2 .1 .2 .1h-.4zM185 144.6l.4 .2-.2 .1-.2-.1 .2-.1M185 145.1h.4zM185 144.6l.2 .1M185.1 145.3l.1 .2zM185.1 145.6h.1M185.1 145.2h.1"/>
<path d="M185.2 144.7l-.2 .1 .2 .2M185.2 145h-.2l.1 .2M185.2 144.7l.2 .1-.2 .2M185.2 145h.1M185.2 144.7h.1M185.3 145l.1 .3h-.4l.1-.1M185.4 144.6h.1M185.4 144.6l-.2 .1M185.4 144.6l-.1 .1M185.7 140.1v9.9M186.8 140.1h.1M186.8 150h.1"/>
<path d="M186.8 140.1v2.6h.7v-2.6M186.8 150v-2.6h.7v2.6M186.8 147.5h.7M187 141.8v.1M187 148.4h.1M187 148.6l.1 .2M187 148.9l.1 .1M187 148.9h.4l-.4 .3 .1-.2M187 141.3l.2-.1 .1 .2zM187 148.9l.4 .3-.2-.2M187 141.6h.3M187 141.4l.1 .1"/>
<path d="M187 148.4l.1 .1M187 148.4l.4 .2M187 141.6l.2 .1M187 141.6l.1 .1M187 148.6l.4 .1M187.1 141.2l-.1 .2M187.1 141.5l-.1 .1M187.1 141.5h.1M187.1 141.2h.1M187.1 148.5l-.1 .1M187.1 141.7h.1M187.1 141.7l-.1 .1"/>
<path d="M187.1 148.8l-.1 .1M187.1 149h.1M187.1 148.8h.1M187.1 141.2l-.1-.1h.3l-.1 .1M187.1 148.5h.1M187.2 141.7l.1 .2v-.2M187.2 141.7l-.2 .2M187.2 145.5l.3 .5M187.2 145.3h2.6M187.2 144.9h2.6M187.2 141.2h.1M187.2 141.7h.1"/>
<path d="M187.2 149h.1M187.2 148.8h.1M187.3 141.2v.4M187.3 148.8v.2M187.3 148.5h-.1M187.3 148.5l.1 .1M187.3 141.6l-.1 .1M187.3 141.6v.1M187.4 148.4h.1M187.4 148.6l-.2 .2M187.4 148.4l-.4 .2M187.4 148.4l-.1 .1"/>
<path d="M187.5 144.2l-.3 .5M187.5 140.1h.1M187.5 150h.1M187.5 144.2l-.3 .2v1.4l.3 .2M187.5 146l1 .5 .9-.5M188.2 146.4h.6M188.2 143.8h.6M188.2 143.8l.3-.2 .3 .2M188.2 143.8l-.7 .4M188.8 143.8l.6 .4M189.4 144.2l.4 .5M189.4 144.2l.4 .2v1.4l-.4 .2"/>
<path d="M189.8 145.5l-.4 .5M193.1 149.8v1.4a.8 .8 0 0 1-1.2-.5 .85 .85 0 0 0-1 .7h-.6a.71 .71 0 0 0-.7-.6 .71 .71 0 0 0-.7 .6l-.5 .1a.81 .81 0 0 0-1.4-.1h-.4a.79 .79 0 0 1-.8-.5h-.3a1.14 1.14 0 0 1-1.5 .3v-1.3M193.4 140.9h1.4v8.5h-1.4zM193.4 149.4h.1M193.4 140.8h.9v.1M193.4 140.9h.9M193.4 140.9l-.4-.6-.6-.2h-7.8a1.02 1.02 0 0 0-1 1.1v7.8a.98 .98 0 0 0 1 1h8l.5-.2 .3-.4M194.8 147h.5v1.1h-.5M194.8 142.1h.5v1.1h-.5M194.8 146.7h10.2M194.8 143.5h10.2M205 143.5v3.2"/>
<path d="M205 146.7l.6 .3M205.6 143.2v3.8M205.6 143.2h2.6v3.8h-2.6M205.6 143.2l-.6 .3M208.2 146.7h46.9M208.2 143.5h45.3M67.1 182.5a17.8 17.8 0 0 1 1-8.3 12.1 12.1 0 0 1 11.2-7.5h20.4a12.2 12.2 0 0 1 12.2 12.2v31.7M70.2 192.8a1.43 1.43 0 0 0-.8 1.3 1.43 1.43 0 0 0 .8 1.3M70.2 195.4h1M70.2 192.8h1M70.3 192.8v-7.2l.3-.6v-2.5h-3.8v2.4l.3 .6v20.2h3.2v-10.3M70.3 182.5a13.6 13.6 0 0 1 1-7.8 8.8 8.8 0 0 1 8-4.8h20.4a8.9 8.9 0 0 1 9 9v31.7"/>
<path d="M71 194.1l.3 1.9 2.2-.1M71 194.1h1.6M72.6 194.1l.3 1.9M72.9 192.2l-.3 1.9M73.2 192.3a3.7 3.7 0 0 0-.2 3.4l.2 .2h3.3M73.5 192.2v.1M76.5 192.3l-5.2-.1-.3 1.9M76.7 192.6l-.2-.3a3.5 3.5 0 0 0 0 3.6l.2-.3M77.3 192.6h-.8a3 3 0 0 0 0 3h.8M77.6 193.1l.1-.1a2.34 2.34 0 0 1 0 2.2 2.19 2.19 0 0 1-.1-2.1zM77.6 193.4l.1-.1a1.66 1.66 0 0 1 0 1.6l-.2-.8zM77.8 193.1l-.5-.5a2.81 2.81 0 0 0-.1 2.9l.6-.4"/>
<path d="M252.8 192.6l.7 .1M252.8 195.9l.7 .1M252.8 192.2h.7M252.8 192.2v.1M252.9 193.4a1.16 1.16 0 0 0 0 1.4M252.9 193.3a.81 .81 0 0 0-.5 .8 .81 .81 0 0 0 .5 .7M253 195.9h.5M253.3 193.6a.6 .6 0 0 0 0 1M253.4 193.7v.8M253.5 182.5h-.3v2.5l.3 .6M253.5 192.8a1.46 1.46 0 0 0-2.1 1.3 1.46 1.46 0 0 0 2.1 1.3M253.5 193.5a1.03 1.03 0 0 0-1.5-.2 1.03 1.03 0 0 0 0 1.6 1.03 1.03 0 0 0 1.5-.2"/>
<path d="M253.5 195.5l-.7 .1M253.5 192.3a1.81 1.81 0 0 0-2.3 1.8 1.81 1.81 0 0 0 2.3 1.7M256.7 182.5h.3v2.5l-.3 .6M103.2 213.3h-.3v7.5h.3M103.3 210.7l.3-.1h13.9a.63 .63 0 0 1 .4 .9v11.5a.64 .64 0 0 1-.5 .9h-13.9a.89 .89 0 0 1-.3-1.2v-11.6zM103.3 210.7h.1M164.3 211.4a3 3 0 0 1 2.1-.8h12.1v1.3h-12.1a1.69 1.69 0 0 0-1.7 1.6v7.4a1.69 1.69 0 0 0 1.7 1.7h12.1v1.3h-12.1a2.95 2.95 0 0 1-3-3v-7.4a3 3 0 0 1 .9-2.1zM164.7 216.3h.9M164.7 217.8h.9M165.6 217.8l.2 .2M165.6 216.3v1.5M165.8 216.1l-.2 .2"/>
<path d="M175.5 210.6l.3 .1 .4-.1M175.7 210.7h.4M178.4 219.9l.4 .6M178.4 212.7l1.3 .9v.2M178.4 211.9v10.7M183.9 212v.5h-3.7v.3h2.2v9.3h-2.2v.3h14.1M184 212h-4.1l-.2 .2v8.3M184.7 211.9h1.7M184.7 211.9h-.7v10.2M184.7 211.8h.1M184.7 211.9v10.2M184.9 211.8h.1"/>
<path d="M185 211.8h.4M185.2 211.8h.1M185.6 211.8h.1M185.8 211.8h.1M186.4 211.9h.3M186.4 211.9v10.2M186.7 211.9h1.8M186.7 211.9v10.2M186.8 211.8h.1M187 211.8h.1M187.2 211.8h.1M187.4 211.8h.1"/>
<path d="M187.5 211.8h.1M187.5 210.6h-.3v1M187.5 210.6h.7M187.5 210.6l-.3 .1M188.2 210.6h.6M188.2 210.6l.3 .1M188.5 211.6h-1.7l.1 .2M188.5 211.6h1.7l-.1 .2M188.5 211.9h.1M188.5 210.7v.9M188.5 211.9v10.2M188.6 211.9h.1"/>
<path d="M188.6 211.9v10.2M188.7 211.9h1.8M188.7 211.9v10.2M188.8 210.6h.6M188.8 210.6l-.3 .1M189.4 210.6h.4v1M189.4 210.6l.4 .1M190.5 211.9h.3M190.5 211.9v10.2M190.8 211.9h1.7M190.8 211.9v10.2M192.5 211.9h.6v10.2h-.6"/>
<path d="M192.5 211.9v10.2M193.1 212h.3M193.4 212v-.5h1.2l.2 .4v11.1l-.2 .4h-1.2v-.5M193.4 212h.8l.1 .4h-1.2M193.4 211.8h-9.8v.2M194.8 212a.63 .63 0 0 1 .5 .8M194.8 212.8h.5M195.3 212.8l-.5 .1M18.7 228.5h4.8l1.8 .6h2.6v4.1h-2.6l-1.8 .6h-4.8zM27.9 229.6a504.9 504.9 0 0 1 39.3 .8h19.9M27.9 232.7a495.5 495.5 0 0 1 39.1 .8h19.8M86.8 230.3v.1"/>
<path d="M86.8 230.3l.1 .1M86.9 230.6l1.7 .1-.1 3.8-1.7-.1zM87.1 230.6v-4.6a3.8 3.8 0 0 1 4.3 0v4.6M87.1 229.4l-.3 .1v.8M88.6 234.1h1.3M89.9 230.7h1.8v3.8h-1.8zM91.4 230.4h16.9a6.3 6.3 0 0 1 2.9 .2 1.63 1.63 0 0 1 .5 2 1.63 1.63 0 0 1-1.9 .9h-18.1M91.4 229.4l.3 .1v.9M91.7 230.3l-.1 .1M105.8 229.4a2.04 2.04 0 0 1 2.3 0M105.8 237.5l1 .7M105.8 237.5l.6 .7h.4"/>
<path d="M105.8 229.4v1M105.8 233.5v4M106.1 224.9h.2M106.1 227.4h.2M106.1 227.4v.6h2.1M106.1 224.9v2.5M106.3 227.4l.9 .4 1 .2M106.3 224.9v2.5M106.5 229h7.6M106.5 229l-.7 .4M106.5 228.3v.7M106.8 228l.1 .1"/>
<path d="M106.8 238.2h.2M107 238.2h3.2M107.7 223.9v.5M108.1 229.4a7.5 7.5 0 0 1 4.5 0M108.1 237.5l1 .4 1.1 .3M108.1 237.5l-1.1 .7M108.1 229.4v1M108.1 233.5v4M108.2 228h4.2M108.2 224.4l1 .1 .9 .4M108.2 224.4h4.2M108.2 224.4l-1 .1-.9 .4"/>
<path d="M108.2 224.4h-2.1v.5M109.4 230.4a1.86 1.86 0 0 1 2.8 1.6 1.86 1.86 0 0 1-2.8 1.5M109.5 228h-2.4l-.6 .3M109.6 230.4a1.74 1.74 0 0 1 2.5 1.6 1.74 1.74 0 0 1-2.5 1.5M109.7 235.5h.5l-.4 .1v.2h.4l-.4 .1v.3l.4 .1h-.5zM109.8 234.2l.1 .7zM110 230.4a1.62 1.62 0 0 1 2 1.6 1.62 1.62 0 0 1-2 1.5M110.1 227.4h.5M110.1 227.4l-.9 .4-1 .2M110.1 224.9h.5M110.1 234.2h.1M110.1 224.9v2.5"/>
<path d="M110.1 234.2v.7l.1-.5 .5 .5M110.1 234.2l.5 .6 .1-.6v.7M110.2 238.2h.3M110.5 238.2h3.2M110.6 227.4l.9 .4 .9 .2M110.6 224.9v2.5M110.7 235.5l-.2 .3a.25 .25 0 0 1 .3 .2 .25 .25 0 0 1-.2 .3 .25 .25 0 0 1-.3-.2zM110.7 234.9h.1M112.4 224.4l-.9 .1-.9 .4M112.4 224.4l1 .1 .9 .4M112.4 224.4h2.1v.5M112.6 229.4a2.04 2.04 0 0 1 2.3 0"/>
<path d="M112.6 237.5l-1 .4-1.1 .3M112.6 237.5l1.1 .7M112.6 229.4v8.1M113 223.9v.5M113.7 238.2h.1M113.9 228l.2 .1M114.1 228.1h.1M114.1 228.1l-7.6 .2M114.1 229l.8 .4M114.1 228.1v.9M114.3 227.4l-.9 .4-1 .2M114.3 224.9h.2"/>
<path d="M114.3 227.4h.2M114.3 224.9v2.5M114.5 227.4v.6h-2.1M114.5 224.9v2.5M114.9 237.5l-1.1 .7M114.9 237.5l-.6 .7h-.5M114.9 229.4v8.1M145.7 226v-.6h.3v.6M145.7 226v3.4l.4 .6v.6M145.7 226h.3M146 226v3.3l.3 .6v.7M146.5 226v3.2a.85 .85 0 0 0 .8 .8"/>
<path d="M146.5 226v-.6h.3v.6M146.5 226h.3M146.6 232v-1.3h-.9a3.1 3.1 0 0 0 1.8 3.7 2.43 2.43 0 0 0 2.7-.9M146.8 226v3.2l.1 .4 .4 .2M147.3 230.1l-.2 .8M147.7 229.4a2.62 2.62 0 0 1 4.6 1M147.8 230.4l-.3 .2M148.2 230.4h20.6M148.2 230.4a1.62 1.62 0 0 0-1.5 1.9 1.62 1.62 0 0 0 2.1 1.2h20M148.2 230.4h-.9v-.9a3.3 3.3 0 0 1 2.9 .9M148.6 229.4a2.05 2.05 0 0 1 3 1M149.2 229.6a1.56 1.56 0 0 1 1.9 .8 1.58 1.58 0 0 0-1.9-.8z"/>
<path d="M150.8 233.5l-.8 .3M171.4 230.1v3.7M171.4 230.1h-2.6v3.7h2.6M171.4 230.1l.6 .3M172 230.4v3.2M172 233.6h12.5M172 230.4h12.5M172 233.6l-.6 .2M175.5 223.9l.3-.2 .4 .2M178.8 220.5h.1M178.8 220.5l.1 1.3M178.9 220.5l.1 1.2"/>
<path d="M178.9 220.6h.1M178.9 221.9l-.5 .5M178.9 221.9h.1M179 220.6l.1 1.1M179 221.7l-.1 .2M179 221.7h.1M179 220.5h.1M179 220.5l.1 1.3M179 220.5v.1M179.1 220.5l.1 1.2M179.1 221.7v.2M179.1 220.6l.2 1.1"/>
<path d="M179.1 221.9h.1M179.2 221.7l-.1 .2M179.2 221.7h.1M179.2 220.5h.1M179.2 220.5l.2 1.3M179.3 221.7l.1 .2M179.3 220.5l.1 1.2M179.3 220.6l.2 1.1M179.4 221.9h.1M179.4 221.7v.2M179.4 221.7h.1M179.5 220.5h.1"/>
<path d="M179.5 220.5l.1 1.3M179.5 220.5l.1 .1M179.5 221.7l.1 .2M179.5 220.6h.1M179.6 221.9h.1M179.6 220.6v1.1M179.6 220.6l.1 1.1M179.6 221.7v.2M179.6 220.5v.1M179.6 221.7h.1M179.7 220.5h.1M179.7 220.5v.1"/>
<path d="M179.7 220.5l.1 1.4M179.7 221.7l.1 .2M179.7 220.3v.2M179.7 220.6l.2 1.1M179.7 220.6l.1 1.1M179.8 221.9h.1M179.8 221.7v.2M179.8 221.7h.1M179.9 220.5h.1M179.9 220.5l.1 .1M179.9 220.5l.1 1.3M179.9 220.5l.1 1.4"/>
<path d="M179.9 221.7l.1 .2M180 220.6l.1 1.1M180 220.6h.1M180 221.9h.1M180.1 221.7l-.1 .2M180.1 221.7h.1M180.1 220.5h.1M180.1 220.5l.1 .1M180.1 220.5l-.1 .1M180.1 220.5l.1 1.3M180.1 221.7l.1 .2M180.2 220.6l.1 1.1"/>
<path d="M180.2 220.6h.1M180.2 221.9h.1M180.3 221.7l-.1 .2M180.3 221.7h.1M180.3 220.5h.1M180.3 220.5l.2 1.2M180.3 220.5l-.1 .1M180.3 220.5l.1 1.3M180.3 221.7l.1 .2M180.3 220.5l.1 .1M180.4 220.6l.1 1.1M180.4 220.6h.1"/>
<path d="M180.4 220.6l.2 1.1M180.5 220.5l-.1 .1M180.5 220.5l.1 1.3M180.5 220.5h.1M180.5 220.5l.1 .1M180.5 221.7h.1M180.6 221.7h.1M180.6 220.6l.1 1.1M180.6 220.6h.1M180.7 220.6v.7M180.7 220.6h.1M180.7 220.6l.4 .1v.9l-.4 .1"/>
<path d="M180.7 221.7h.1M180.7 221.3v.4M183 221.7h.9l.1 .4M183.7 227.4l.6 .4 .5 .2M183.7 224.9h.1M183.7 227.4h.1M183.7 227.4l.6 .6h.5M183.7 224.9v2.5M184 222.1h.7M184.5 229.4a5.7 5.7 0 0 1 4 0M184.5 237.5l.9 .4 1 .3M184.5 237.5v.7h1.9"/>
<path d="M184.5 235.8h.1M184.5 236h.1M184.5 235.8v.2M184.5 236.3h.1M184.5 236v.3M184.5 234.9h.1M184.5 234.2h.1M184.5 235.5h.1M184.5 229.4v8.1M184.7 222.1h1.7M184.7 229l-.2 .1v.3M184.7 229h7.6"/>
<path d="M184.7 228.2v.8M184.8 224.4l.6 .1 .5 .4M184.8 224.4h3.7M184.8 228h3.7M184.8 224.4l-1.1 .5M184.8 224.4h-.5l-.6 .5M185.1 227.9l-.4 .3M185.3 222.9l.5 .4v1.1M185.9 224.9h.4M185.9 227.4h.4M185.9 227.4l-.5 .4-.6 .2M185.9 224.9v2.5"/>
<path d="M186.3 227.4l1.1 .4 1.1 .2M186.3 224.9v2.5M186.4 238.2h.2M186.4 222.1h.3M186.6 238.2h3.8M186.7 222.1h1.8M188.5 222.1h.1M188.5 224.4l-1.1 .1-1.1 .4M188.5 224.4l1.1 .1 1.1 .4M188.5 224.4h3.7M188.5 228h3.7M188.5 237.5l-.9 .4-1 .3"/>
<path d="M188.5 237.5l1.9 .7M188.5 229.4a5.8 5.8 0 0 1 4 0M188.5 229.4v8.1M188.6 222.1h.1M188.7 222.1h1.8M190.4 238.2h.2M190.5 222.1h.3M190.7 227.4l-1.1 .4-1.1 .2M190.7 224.9h.4M190.7 227.4h.4M190.7 224.9v2.5M190.8 222.1h1.7"/>
<path d="M191.1 227.4l.5 .4 .6 .2M191.1 224.9v2.5M191.7 222.9l-.3 .1-.2 .3v1.1M192.2 224.4l-.6 .1-.5 .4M192.2 224.4l.5 .1 .6 .4M192.2 228l-7.5 .2M192.2 224.4h.5l.6 .5M192.3 229l.2 .1v.3M192.3 228v1M192.5 237.5l-1.9 .7M192.5 237.5v.7h-1.9M192.5 236.1h12.5"/>
<path d="M192.5 232.9h12.5M192.5 229.4v8.1M193.1 221.7h1.2l-.1 1.2h-14.3l-.2-.3v-.8M193.3 227.4l-.6 .4-.5 .2M193.3 224.9h.1M193.3 227.4h.1M193.3 227.4l-.6 .6h-.5M193.3 224.9v2.5M194.8 222h.5M195.3 222a.66 .66 0 0 1-.5 .9M205 232.9v3.2M205 236.1l.6 .3"/>
<path d="M205.6 232.6v3.8M205.6 232.6h2.6v3.8h-2.6M205.6 232.6l-.6 .3M208.2 232.9h36.3a9 9 0 0 0 9-9v-54.2a3.5 3.5 0 0 1 .5-2.6 1.66 1.66 0 0 1 2-.1 1.66 1.66 0 0 1 .7 1.8v55.1a12.2 12.2 0 0 1-12.2 12.2h-36.3"/>
<circle cx="188.5" cy="145.1" r="1.69"/>
<circle cx="252.7" cy="194.1" r=".79"/>
<circle cx="172.8" cy="217" r="3.7"/>
<circle cx="89.3" cy="227.2" r=".86"/>
<circle cx="110.6" cy="236.1" r=".17"/>
</g>
<text font-size="6.3" x="419.7" y="266.7">2</text>
<text font-size="5.6" x="359.9" y="266.2">B</text>
<text font-size="4.9" x="373.3" y="265.6">SPOL-HGIJ-0032</text>
<g font-size="4.2">
<text x="196.2" y="51.9">12 1/2</text>
<text x="289.8" y="52.9">FASTEN TUBING CLAMP</text>
<text x="340.1" y="52.2">2</text>
<text x="381.5" y="48.1">FROM HOT GAS</text>
<text x="381.5" y="52.2">INJECTION POINT</text>
<text x="289.8" y="57.1">TO LIQUID LINE BRACKET</text>
<text x="381.5" y="56.4">ON CRCT 1</text>
<text x="355.2" y="62.7">2</text>
<text x="381.5" y="60.6">DISCHARGE SPOOL</text>
<text x="323.8" y="69.6">6</text>
<text x="309.1" y="81.3">7</text>
<text x="316.6" y="83">1</text>
<text x="381.3" y="83.1">4</text>
<text x="294.1" y="92">1</text>
<text x="117.5" y="100.8">10 7/8</text>
<text x="348.2" y="111.9">5</text>
<text x="268.6" y="125.9">4 7/8</text>
<text x="388" y="125.5">3</text>
<text x="395.6" y="159.4">TO CRCT 1</text>
<text x="379" y="163.6">LIQUID LINE SPOOL</text>
<text x="48.8" y="178.2">2</text>
<text x="277.4" y="203">7 7/8</text>
<text x="225.3" y="205.6">5 7/8</text>
<text x="369.6" y="246.1">CGWR-40 HGIJ CRCT 1</text>
</g>
<g font-size="3.5">
<text x="8" y="8.8">ITEM</text>
<text x="19.9" y="8.8">PART NUMBER</text>
<text x="55.8" y="8.8">DESCRIPTION</text>
<text x="142.9" y="8.8">VENDOR</text>
<text x="172.3" y="8.8">VENDOR NO</text>
<text x="201.4" y="8.8">QTY</text>
</g>
<g font-size="3.4">
<text x="357.8" y="241.9">TITLE:</text>
<text x="358.8" y="259.2">SIZE</text>
<text x="367.6" y="259.2">DWG. NO.</text>
<text x="418.3" y="259.3">REV</text>
<text x="358.8" y="272.9">SCALE: 1:3</text>
<text x="378.4" y="272.9">WEIGHT:</text>
<text x="404.5" y="272.9">SHEET 1 OF 1</text>
</g>
<g font-size="2.8">
<text x="340.2" y="8.6">REVISIONS</text>
<text x="11" y="12.9">1</text>
<text x="11" y="17.3">2</text>
<text x="19.9" y="12.9">COIL-SLND-0001</text>
<text x="19.9" y="17.3">CPPR-FTGW-0358</text>
<text x="55.8" y="12.9">SOLENOID VALVE COIL MKC-1</text>
<text x="55.8" y="17.3">REDUCER FITTING .63 X .38 (FTG x C) COPPER WROUGHT</text>
<text x="144.2" y="17.3">MUELLER</text>
<text x="144.9" y="12.9">PARKER</text>
<text x="174.9" y="12.9">MKC-1 JAM</text>
<text x="177.5" y="17.3">W01317</text>
<text x="203.9" y="17.3">1</text>
<text x="203.9" y="12.9">1</text>
<text x="271" y="13">REV.</text>
<text x="273.2" y="17.9">1</text>
<text x="281.4" y="17.9">UPDATED WITH STANDARDIZED BRACING</text>
<text x="324.4" y="13">DESCRIPTION</text>
<text x="391.4" y="17.9">9/28/17</text>
<text x="393.1" y="13">DATE</text>
<text x="408.9" y="13">APPROVED</text>
<text x="11" y="21.7">3</text>
<text x="19.8" y="21.7">CPPR-FTGW-0700</text>
<text x="55.8" y="21.7">UNION .375 W/ ACCESS VALV COPPER</text>
<text x="113.3" y="21.7">(JB A31200-G)</text>
<text x="142.8" y="21.7">GRAINGER</text>
<text x="177.5" y="21.7">20W303</text>
<text x="203.9" y="21.7">1</text>
<text x="273.2" y="23.4">2</text>
<text x="281.4" y="23.4">REMOVED BRACE TO UTILIZE LIQUID LINE BRACE</text>
<text x="390.6" y="23.4">7/2/2018</text>
<text x="11" y="26.1">4</text>
<text x="19.8" y="26.1">CPPR-TBGK-0011</text>
<text x="55.8" y="26.1">TBG COPPER (K) .375 OD (SOFT) 27.23&quot;</text>
<text x="134.5" y="26.1">UNITED REFRIGERATION</text>
<text x="203.9" y="26.1">1</text>
<text x="11" y="34.8">6</text>
<text x="11" y="30.4">5</text>
<text x="19.8" y="34.8">CPPR-TBGK-0011 (00160)</text>
<text x="19.8" y="30.4">VALV-SLND-0001</text>
<text x="55.8" y="34.8">TBG COPPER (K) .375 OD (SOFT) 5&quot;</text>
<text x="55.8" y="30.4">SOLENOID VALVE E6S130-HP</text>
<text x="140.3" y="34.8">UNITED REFRIG</text>
<text x="144.9" y="30.4">PARKER</text>
<text x="175.9" y="30.4">E6S130-HP</text>
<text x="203.9" y="34.8">1</text>
<text x="203.9" y="30.4">1</text>
<text x="11" y="39.2">7</text>
<text x="19.8" y="39.2">BRKT-MISC-0008</text>
<text x="55.8" y="39.2">VIBRATION DAMPING LOOP CLAMP 3/8&quot;</text>
<text x="203.9" y="39.2">1</text>
</g>
<g font-size="2.5">
<text x="393" y="227.6">NAPPS TECHNOLOGY CORP.</text>
<text x="337.4" y="232.5">sp</text>
<text x="346.5" y="232.6">3-21-17</text>
<text x="393" y="230.1">PO BOX 3066</text>
<text x="393" y="232.5">LONGVIEW, TX 75606-3066</text>
<text x="393" y="236.1">WWW.NAPPSTECH.COM</text>
</g>
<g font-size="2.2">
<text x="335.6" y="227.8">NAME</text>
<text x="348" y="227.8">DATE</text>
<text x="314.9" y="232.6">DRAWN</text>
<text x="315" y="237.4">CHECKED</text>
<text x="314.9" y="242.1">ENG APPR.</text>
<text x="315" y="251.6">Q.A.</text>
<text x="315" y="246.8">MFG APPR.</text>
<text x="241.7" y="257.2">DIMENSIONS ARE IN INCHES</text>
<text x="315" y="255.8">COMMENTS:</text>
<text x="241.7" y="262.5">TOLERANCES:</text>
<text x="241.7" y="267.8">.XX DECIMAL</text>
<text x="241.7" y="265.1">FRACTIONAL</text>
<text x="258.9" y="265.1">1/8</text>
<text x="259.1" y="267.8">.06</text>
<text x="241.7" y="273.1">ANGULAR</text>
<text x="241.7" y="270.4">.XXX DECIMAL</text>
<text x="259.2" y="270.4">.030</text>
<text x="259.7" y="273.1">1</text>
</g>
<g font-size="2.1">
<text x="241.7" y="253.6">UNLESS OTHERWISE SPECIFIED:</text>
<text x="321.1" y="272.9">DO NOT SCALE DRAWING</text>
</g>
<g font-size="2">
<text x="274.2" y="256.5">THE INFORMATION CONTAINED IN THIS</text>
<text x="277" y="253.6">PROPRIETARY AND CONFIDENTIAL</text>
<text x="274.2" y="259">DRAWING IS THE SOLE PROPERTY OF</text>
<text x="274.2" y="261.6">NAPPS TECHNOLOGY CORP. ANY</text>
<text x="274.2" y="264.1">REPRODUCTION IN PART OR AS A WHOLE</text>
<text x="274.2" y="266.6">WITHOUT THE WRITTEN PERMISSION OF</text>
<text x="274.2" y="269.1">NAPPS TECHNOLOGY CORP IS</text>
<text x="274.2" y="271.7">PROHIBITED.</text>
</g>
</svg>
